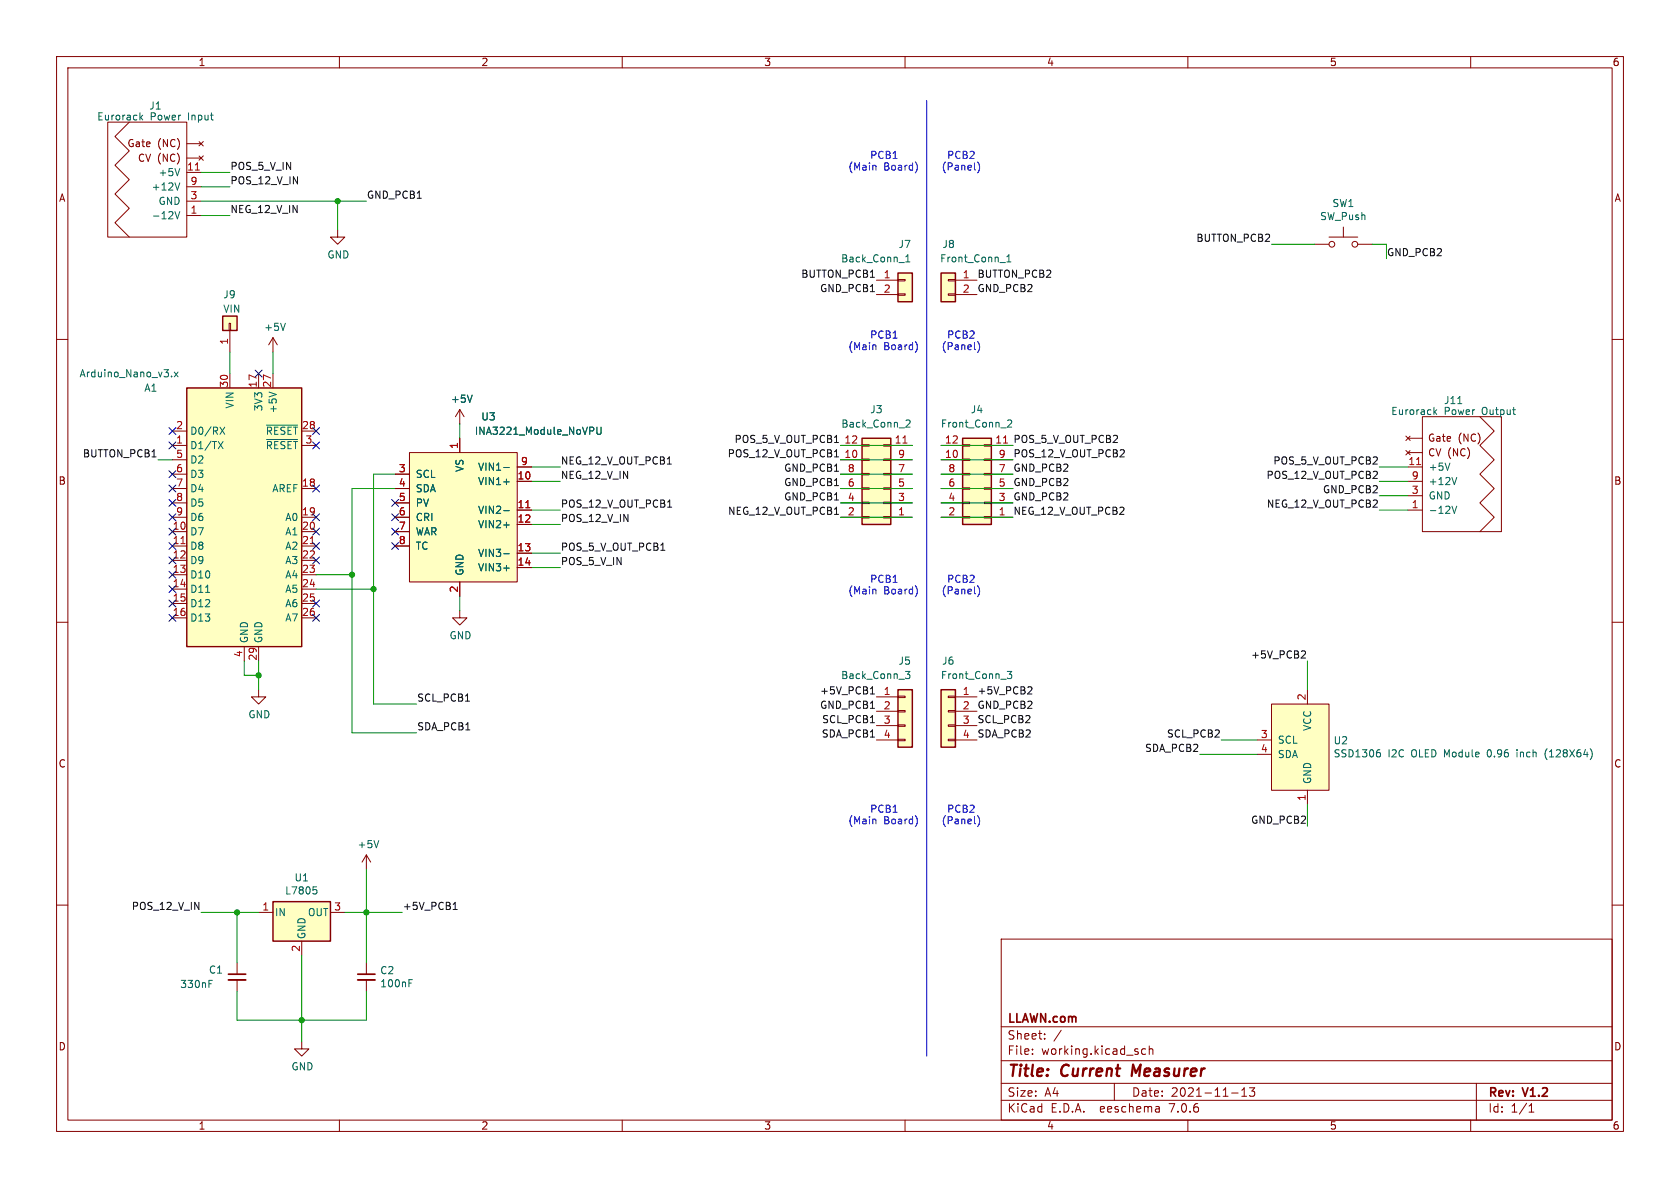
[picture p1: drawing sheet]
<svg xmlns="http://www.w3.org/2000/svg" width="297mm" height="210mm" viewBox="0 0 297 210" stroke-linecap="round" stroke-linejoin="round" font-family="sans-serif">
<g fill="none" stroke="#840000" stroke-width=".18">
<path d="M10 10h277v190h-277zM12 12h273v186h-273zM60 10v2M110 10v2M160 10v2M210 10v2M260 10v2M19 21.6h14v20.3h-14zM22.9 21.6l-2.6 2.5 2.6 2.6-2.6 2.5 2.6 2.6-2.6 2.5 2.6 2.5-2.6 2.6 2.6 2.5M33 25.4h2.6M33 27.9h2.6M33 38.1h2.6"/>
<path d="M33 30.5h2.6M33 35.6h2.6M33 33h2.6M35.2 25l.7 .8M35.2 27.6l.7 .7M35.9 25l-.7 .8M35.9 27.6l-.7 .7M10 60h2M40.5 57.2h.3v1.2h-.3zM40.6 58.4v3.8M48.3 59.7v2.5M48.3 59.7l-.8 1.3"/>
<path d="M48.3 59.7l.7 1.3M59.7 40.6v1.3h1.3l-1.3 1.3-1.3-1.3h1.3M154.9 49.5h3.8M154.9 52.1h3.8M158.7 51.9h1.3v.3h-1.3zM158.7 49.4h1.3v.3h-1.3zM167.6 51.9h1.3v.3h-1.3zM167.6 49.4h1.3v.3h-1.3zM168.9 49.5h3.8M168.9 52.1h3.8M232.4 43.2h2.5M234.9 41.9h5.1"/>
<path d="M237.5 40.1v1.8M240 43.2h2.6M285 60h2M30.5 78.7h2.5M30.5 76.2h2.5M40.6 66v2.6M45.7 66v2.6M48.3 66v2.6M53.3 78.7h2.6M53.3 76.2h2.6M81.3 72.4v2.5M81.3 77.5v2.5"/>
<path d="M81.3 72.4l-.8 1.3M81.3 72.4l.7 1.3M148.6 78.7h3.8M152.4 78.6h1.3v.3h-1.3zM156.2 78.6h1.3v.3h-1.3zM157.5 78.7h3.8M166.4 78.7h3.8M170.2 78.6h1.2v.3h-1.2zM174 78.6h1.3v.3h-1.3zM175.3 78.7h3.8M248.5 77.1l.8 .8M248.5 79.6l.8 .8"/>
<path d="M248.9 77.5h2.6M249.3 77.1l-.8 .8M249.3 79.7l-.8 .7M251.5 73.7h13.9v20.3h-13.9zM261.6 73.7l2.6 2.5-2.6 2.5 2.6 2.6-2.6 2.5 2.6 2.6-2.6 2.5 2.6 2.5-2.6 2.6M30.5 94h2.5M30.5 96.5h2.5M30.5 99.1h2.5M30.5 86.4h2.5M30.5 91.4h2.5M30.5 81.3h2.5M30.5 83.8h2.5"/>
<path d="M30.5 88.9h2.5M53.3 94h2.6M53.3 96.5h2.6M53.3 99.1h2.6M53.3 86.4h2.6M53.3 91.4h2.6M69.8 94h2.6M69.8 96.5h2.6M69.8 86.4h2.6M69.8 91.4h2.6M69.8 83.8h2.6M69.8 88.9h2.6"/>
<path d="M72.4 80h19v22.9h-19zM91.4 85.1h2.6M91.4 90.2h2.6M91.4 92.7h2.6M91.4 97.8h2.6M91.4 82.6h2.6M148.6 86.4h3.8M148.6 91.4h3.8M148.6 81.3h3.8M148.6 83.8h3.8M148.6 88.9h3.8M152.4 81.2h1.3v.2h-1.3z"/>
<path d="M152.4 83.7h1.3v.2h-1.3zM152.4 86.2h1.3v.3h-1.3zM152.4 88.8h1.3v.2h-1.3zM152.4 91.3h1.3v.3h-1.3zM156.2 81.2h1.3v.2h-1.3zM156.2 83.7h1.3v.2h-1.3zM156.2 86.2h1.3v.3h-1.3zM156.2 88.8h1.3v.2h-1.3zM156.2 91.3h1.3v.3h-1.3zM157.5 86.4h3.8M157.5 91.4h3.8M157.5 81.3h3.8"/>
<path d="M157.5 83.8h3.8M157.5 88.9h3.8M166.4 86.4h3.8M166.4 91.4h3.8M166.4 81.3h3.8M166.4 83.8h3.8M166.4 88.9h3.8M170.2 81.2h1.2v.2h-1.2zM170.2 83.7h1.2v.2h-1.2zM170.2 86.2h1.2v.3h-1.2zM170.2 88.8h1.2v.2h-1.2zM170.2 91.3h1.2v.3h-1.2z"/>
<path d="M174 81.2h1.3v.2h-1.3zM174 83.7h1.3v.2h-1.3zM174 86.2h1.3v.3h-1.3zM174 88.8h1.3v.2h-1.3zM174 91.3h1.3v.3h-1.3zM175.3 86.4h3.8M175.3 91.4h3.8M175.3 81.3h3.8M175.3 83.8h3.8M175.3 88.9h3.8M248.9 85.1h2.6M248.9 90.2h2.6"/>
<path d="M248.9 82.6h2.6M248.9 80h2.6M248.9 87.6h2.6M10 110h2M30.5 101.6h2.5M30.5 104.1h2.5M30.5 106.7h2.5M30.5 109.2h2.5M43.2 114.3v2.5M45.7 114.3v2.5M53.3 101.6h2.6M53.3 104.1h2.6"/>
<path d="M53.3 106.7h2.6M53.3 109.2h2.6M81.3 108v1.2h1.2l-1.2 1.3-1.3-1.3h1.3M81.3 102.9v2.5M91.4 100.3h2.6M285 110h2M45.7 121.9v1.3h1.3l-1.3 1.3-1.3-1.3h1.3M154.9 123.2h3.8M154.9 125.7h3.8M154.9 128.3h3.8M154.9 130.8h3.8M158.7 130.7h1.3v.2h-1.3z"/>
<path d="M158.7 128.1h1.3v.3h-1.3zM158.7 125.6h1.3v.3h-1.3zM158.7 123.1h1.3v.2h-1.3zM167.6 130.7h1.3v.2h-1.3zM167.6 128.1h1.3v.3h-1.3zM167.6 125.6h1.3v.3h-1.3zM167.6 123.1h1.3v.2h-1.3zM168.9 123.2h3.8M168.9 125.7h3.8M168.9 128.3h3.8M168.9 130.8h3.8M222.2 130.8h2.6"/>
<path d="M222.2 133.4h2.6M224.8 124.5h10.1v15.2h-10.1zM231.1 121.9v2.6M231.1 139.7v2.5M10 160h2M64.8 151.1v2.6M64.8 151.1l-.8 1.3M64.8 151.1l.7 1.3M285 160h2M41.9 170.2v2M41.9 173.2v2.1M45.7 161.3h2.6"/>
<path d="M53.3 166.4v2.5M58.4 161.3h2.6M64.8 170.2v2M64.8 173.2v2.1M177 166h108v32h-108zM53.3 184.2v1.2h1.3l-1.3 1.3-1.2-1.3h1.2M60 198v2M110 198v2M160 198v2M177 194.5h108M177 191.5h108M177 187.5h108"/>
<path d="M177 181.5h108M182.5 186.3v.1M182.5 185.5v.1M184.7 183.6v.1M184.7 182.8v.1M187.6 182.1l-1.3 2M197 191.5v3M202.5 185.5l-.4-.1-.3 .3v.4l.2 .2h.5M203.2 185.5l.2-.1 .3 .1 .1 .9M203.2 184.9v1.5M204.9 195.7l.1 .9M205 196.5l-.2 .1"/>
<path d="M205 196h-.2M210 198v2M217.7 193.2h1.2M219.5 193.8h.9M219.5 192.7l.5-.4v1.5M220.9 192.3h.9l-.5 .6 .4 .1v.7l-.2 .1h-.4l-.2-.1M260 198v2M261 191.5v6.5M270.3 196.6h.9M270.3 195.5l.4-.4v1.5"/>
<circle cx="235.5" cy="43.2" r=".51"/>
<circle cx="239.5" cy="43.2" r=".51"/>
</g>
<path d="M200.3 188.2l-.2 2" fill="none" stroke="#840000" stroke-width=".4"/>
<g fill="none" stroke="#006464" stroke-width=".18">
<path d="M24.9 20.7l.3 .5M25.2 20.4l-.5 .4M30.9 37.4l.5 1.3 .4-1.3M31.8 29.8l-.4 1.3M31.8 32.3l-.4 1.3M50.5 57.1l-.5 1.3M160.1 46.3h.8M160.1 45.4l.4-.4v1.3M176.8 46.4h.9M178 46.3h.7M178 45.4l.4-.4v1.3M30.3 66.5v.1"/>
<path d="M30.8 65.8l.7 .8M31.5 65.8l-.7 .8M38.6 78l.8 1.3M38.9 75.5l.8 1.3M39.4 78l-.8 1.3M39.7 75.5l-.8 1.3M47.1 75.2h5.5M47.1 77.7h5.5M47.6 69.3l1.2 .4M83.5 69.8l-.4 1.3M104.9 75.6l.1 .2-.1 .3M105.5 75.5v1l.3 .3 .3-.1 .2-.2v-1"/>
<path d="M160.2 74.3l.5-.1 .2 .4-.8 .9h.8M178.1 74.4l.5-.2 .3 .4-.8 .9h.8M253.6 72.8l.4 .5M254 72.4l-.5 .5M257.7 71.4h.7M89.1 85.2h.9M89.1 90.3h.9M89.1 92.8h.9M89.1 97.9h.9M89.1 82.6h.9M256.3 81.9l-.4 1.2M256.7 89.5l.4 1.2 .4-1.2"/>
<path d="M257.5 84.4l-.4 1.3M36.3 104.7h.8M89.1 100.4h.9M160.1 118.7h.8l-.5 .5 .4 .1 .1 .4-.3 .3h-.3M178.1 118.7h.8l-.5 .5 .4 .1v.5l-.2 .2-.5-.2M243.6 133l.3 .1 .2 .2-.1 .4-.4 .1M243.7 132.5h.2M268.2 132.5v.2M268.2 133v.8M273.5 132.4a1.46 1.46 0 0 0 0 1.9M55.4 156.8h.6M55.5 157.2h.3l.2 .3-.1 .5h-.4"/>
<path d="M67 148.6l-.5 1.3M36.9 173.9h.5M36.9 173.3h.6M72.3 173.8h.4M72.3 173.2h.6"/>
</g>
<path d="M34.5 30.1h.8M159.6 78.3h.8M177.4 78.3h.7M32 96.1h.7M54.9 96.1h.7M93 89.8h.7M250.4 82.1h.8" fill="none" stroke="#a90000" stroke-width=".18"/>
<g fill="#ffffc2" stroke="#ffffc2" stroke-width=".18">
<path d="M33 68.6h20.3v45.7h-20.3z"/>
<path d="M170.2 77.5h5.1v15.2h-5.1z"/>
<path d="M39.4 55.9h2.5v2.5h-2.5z"/>
<path d="M158.7 121.9h2.6v10.2h-2.6z"/>
<path d="M166.4 121.9h2.5v10.2h-2.5z"/>
<path d="M224.8 124.5h10.1v15.2h-10.1z"/>
<path d="M72.4 80h19v22.9h-19z"/>
<path d="M48.3 159.4h10.1v7h-10.1z"/>
<path d="M158.7 48.3h2.6v5h-2.6z"/>
<path d="M166.4 48.3h2.5v5h-2.5z"/>
<path d="M152.4 77.5h5.1v15.2h-5.1z"/>
</g>
<path d="M39.4 55.9h2.5v2.5h-2.5zM158.7 48.3h2.6v5h-2.6zM166.4 48.3h2.5v5h-2.5zM33 68.6h20.3v45.7h-20.3zM152.4 77.5h5.1v15.2h-5.1zM170.2 77.5h5.1v15.2h-5.1zM158.7 121.9h2.6v10.2h-2.6zM166.4 121.9h2.5v10.2h-2.5zM48.3 159.4h10.1v7h-10.1z" fill="none" stroke="#840000" stroke-width=".25"/>
<path d="M40.4 173.2h3M63.2 173.2h3.1" fill="none" stroke="#840000" stroke-width=".33"/>
<path d="M40.4 172.2h3M63.2 172.2h3.1" fill="none" stroke="#840000" stroke-width=".3"/>
<g fill="none" stroke="#0f0f0f" stroke-width=".18">
<path d="M147.5 78.2h.7M116.8 97.3h.7M118 82h.7M118 89.7h.8M147.5 90.9h.7M147.5 80.8h.7M230.3 115.1h.4l.1 .3-.8 .9h.8M82.3 123.9h.7M153.9 122.7h.7M153.9 127.8h.7M153.9 121.8l.3-.4v1.3M181.9 121.4l.4 .1 .1 .3-.8 .9h.8"/>
<path d="M80.1 159.9l.4-.4v1.3M80.1 160.8h.7"/>
</g>
<g fill="none" stroke="#0000c2" stroke-width=".18">
<path d="M163.8 17.8v168.9M154.7 29.2l.2 .2v.7M162 28.9l.2 .6-.2 .8M172.8 28.6a1.46 1.46 0 0 1 0 2M154.7 61l.2 .2v.6M162 60.6l.2 .6-.2 .9M172.8 60.4a1.46 1.46 0 0 1 0 1.9M154.7 104.1l.2 .2v.7M162 103.8l.2 .6-.2 .8M172.8 103.5a1.46 1.46 0 0 1 0 2M154.7 144.8l.2 .2v.6M162 144.4l.2 .6-.2 .9"/>
<path d="M172.8 144.2a1.46 1.46 0 0 1 0 1.9"/>
</g>
<g fill="none" stroke="#009600" stroke-width=".18">
<path d="M35.6 35.6h29.2M35.6 33h5M35.6 38.1h5M35.6 30.5h5M59.7 35.6v5M224.8 43.2h7.6M242.6 43.2h2.5v2.5M40.6 62.2v3.8M48.3 62.2v3.8M81.3 74.9v2.6M148.6 78.7h12.7M166.4 78.7h12.7"/>
<path d="M27.9 81.3h2.6M69.8 86.4h-7.6v43.1h11.5M69.8 83.8h-3.8v40.7h7.7M94 90.2h5.1M94 92.7h5.1M94 82.6h5.1M94 97.8h5.1M94 85.1h5.1M148.6 83.8h12.7M148.6 86.4h12.7M148.6 81.3h12.7M148.6 91.4h12.7"/>
<path d="M148.6 88.9h12.7M166.4 83.8h12.7M166.4 86.4h12.7M166.4 81.3h12.7M166.4 91.4h12.7M166.4 88.9h12.7M243.8 87.6h5.1M243.8 90.2h5.1M243.8 82.6h5.1M243.8 85.1h5.1M43.2 116.8v2.6h2.5M45.7 116.8v5.1"/>
<path d="M55.9 104.1h10.1M55.9 101.6h6.3M81.3 105.4v2.6M94 100.3h5.1M231.1 116.8v5.1M212.1 133.4h10.1M215.9 130.8h6.3M64.8 153.7v16.5M231.1 142.2v3.9M35.6 161.3h10.1M41.9 175.3v5h22.9v-5M41.9 161.3v8.9"/>
<path d="M53.3 168.9v15.3M61 161.3h10.1"/>
</g>
<g fill="none" stroke="#000084" stroke-width=".18">
<path d="M29.9 78.1l1.2 1.2M29.9 75.6l1.2 1.2M31.1 78.1l-1.2 1.2M31.1 75.6l-1.2 1.2M45.1 65.4l1.2 1.2M46.3 65.4l-1.2 1.2M55.3 75.6l1.2 1.2M55.3 78.1l1.2 1.2M56.5 75.6l-1.2 1.2M56.5 78.1l-1.2 1.2M29.9 88.3l1.2 1.2M29.9 90.8l1.2 1.2"/>
<path d="M29.9 93.4l1.2 1.2M29.9 98.5l1.2 1.2M29.9 95.9l1.2 1.2M29.9 85.8l1.2 1.2M29.9 83.2l1.2 1.2M31.1 88.3l-1.2 1.2M31.1 90.8l-1.2 1.2M31.1 93.4l-1.2 1.2M31.1 98.5l-1.2 1.2M31.1 95.9l-1.2 1.2M31.1 85.8l-1.2 1.2M31.1 83.2l-1.2 1.2"/>
<path d="M55.3 98.5l1.2 1.2M55.3 93.4l1.2 1.2M55.3 85.8l1.2 1.2M55.3 90.8l1.2 1.2M55.3 95.9l1.2 1.2M56.5 98.5l-1.2 1.2M56.5 93.4l-1.2 1.2M56.5 85.8l-1.2 1.2M56.5 90.8l-1.2 1.2M56.5 95.9l-1.2 1.2M69.2 95.9l1.3 1.2M69.2 93.4l1.3 1.2"/>
<path d="M69.2 90.8l1.3 1.2M69.2 88.3l1.3 1.2M70.5 95.9l-1.3 1.2M70.5 93.4l-1.3 1.2M70.5 90.8l-1.3 1.2M70.5 88.3l-1.3 1.2M29.9 106.1l1.2 1.2M29.9 101l1.2 1.2M29.9 108.6l1.2 1.2M29.9 103.5l1.2 1.2M31.1 106.1l-1.2 1.2M31.1 101l-1.2 1.2"/>
<path d="M31.1 103.5l-1.2 1.2M31.1 108.6l-1.2 1.2M55.3 106.1l1.2 1.2M55.3 108.6l1.2 1.2M56.5 106.1l-1.2 1.2M56.5 108.6l-1.2 1.2"/>
</g>
<g fill="#009600" stroke="#009600" stroke-width=".18">
<circle cx="59.7" cy="35.6" r=".46"/>
<circle cx="64.8" cy="161.3" r=".46"/>
<circle cx="41.9" cy="161.3" r=".46"/>
<circle cx="53.3" cy="180.3" r=".46"/>
<circle cx="45.7" cy="119.4" r=".46"/>
<circle cx="62.2" cy="101.6" r=".46"/>
<circle cx="66" cy="104.1" r=".46"/>
</g>
<g font-size="2.8" fill="#840000">
<text x="178" y="190.9">Title:</text>
<text x="187.7" y="190.9">Current</text>
<text x="200.9" y="190.9">Measurer</text>
</g>
<g font-size="2.1" fill="#840000">
<text x="178" y="184">Sheet:</text>
<text x="178" y="181.2">LLAWN.com</text>
<text x="178" y="186.7">File:</text>
<text x="184.1" y="186.7">working.kicad_sch</text>
<text x="178" y="196.9">KiCad</text>
<text x="178" y="194.1">Size:</text>
<text x="184.7" y="194.1">A4</text>
<text x="185.7" y="196.9">E.D.A.</text>
<text x="194.6" y="196.9">eeschema</text>
<text x="200" y="194.1">Date:</text>
<text x="207" y="196.9">7.0.6</text>
<text x="207" y="194.1">2021-11-13</text>
<text x="263" y="194.3">Rev:</text>
<text x="263" y="196.9">Id:</text>
<text x="267.1" y="196.9">1/1</text>
<text x="269.4" y="194.3">V1.2</text>
</g>
<g font-size="1.8" fill="#840000">
<text x="35" y="11.9">1</text>
<text x="85" y="11.9">2</text>
<text x="135" y="11.9">3</text>
<text x="185" y="11.9">4</text>
<text x="235" y="11.9">5</text>
<text x="285" y="11.9">6</text>
<text x="22.4" y="26.2">Gate</text>
<text x="24.3" y="28.8">CV (NC)</text>
<text x="27.8" y="26.2">(NC)</text>
<text x="10.3" y="35.9">A</text>
<text x="285.3" y="35.9">A</text>
<text x="252.3" y="78.3">Gate</text>
<text x="252.4" y="80.9">CV (NC)</text>
<text x="257.8" y="78.3">(NC)</text>
<text x="10.3" y="85.9">B</text>
<text x="285.3" y="85.9">B</text>
<text x="10.3" y="135.9">C</text>
<text x="285.3" y="135.9">C</text>
<text x="10.3" y="185.9">D</text>
<text x="285.3" y="185.9">D</text>
<text x="35" y="199.9">1</text>
<text x="85" y="199.9">2</text>
<text x="135" y="199.9">3</text>
<text x="185" y="199.9">4</text>
<text x="235" y="199.9">5</text>
<text x="285" y="199.9">6</text>
</g>
<g font-size="1.8" fill="#006464">
<text x="17.1" y="21.5">Eurorack</text>
<text x="26.3" y="19.6">J1</text>
<text x="26.5" y="21.5">Power</text>
<text x="33.3" y="21.5">Input</text>
<text x="26.7" y="33.9">+12V</text>
<text x="27.9" y="31.3">+5V</text>
<text x="26.7" y="39">-12V</text>
<text x="27.9" y="36.4">GND</text>
<text x="233.3" y="39.1">SW_Push</text>
<text x="235.5" y="36.8">SW1</text>
<text x="57.8" y="45.9">GND</text>
<text x="148.6" y="46.6">Back_Conn_1</text>
<text x="158.8" y="44">J7</text>
<text x="166.1" y="46.6">Front_Conn_1</text>
<text x="166.5" y="44">J8</text>
<text x="39.4" y="52.9">J9</text>
<text x="39.4" y="55.5">VIN</text>
<text x="46.6" y="58.7">+5V</text>
<text x="14" y="66.9">Arduino_Nano_v3.x</text>
<text x="25.4" y="69.4">A1</text>
<text x="79.6" y="71.4">+5V</text>
<text x="255.2" y="71.6">J11</text>
<text x="33.5" y="77.1">D0/RX</text>
<text x="41.5" y="72.3" transform="rotate(-90 41.5 72.3)">VIN</text>
<text x="46.6" y="72.8" transform="rotate(-90 46.6 72.8)">3V3</text>
<text x="46.9" y="77.1">~{RESET}</text>
<text x="49.1" y="73.2" transform="rotate(-90 49.1 73.2)">+5V</text>
<text x="83.8" y="77.1">INA3221_Module_NoVPU</text>
<text x="85" y="74.5">U3</text>
<text x="148.6" y="75.8">Back_Conn_2</text>
<text x="153.7" y="73.3">J3</text>
<text x="166.2" y="75.8">Front_Conn_2</text>
<text x="171.5" y="73.3">J4</text>
<text x="245.8" y="73.6">Eurorack</text>
<text x="255.3" y="73.6">Power</text>
<text x="262.1" y="73.6">Output</text>
<text x="33.5" y="79.6">D1/TX</text>
<text x="33.5" y="82.1">D2</text>
<text x="46.9" y="79.6">~{RESET}</text>
<text x="82.1" y="83.5" transform="rotate(-90 82.1 83.5)">VS</text>
<text x="84.4" y="83.4">VIN1-</text>
<text x="252.5" y="83.4">+5V</text>
<text x="33.5" y="84.7">D3</text>
<text x="33.5" y="87.2">D4</text>
<text x="33.5" y="89.8">D5</text>
<text x="48" y="87.2">AREF</text>
<text x="73.4" y="84.7">SCL</text>
<text x="73.4" y="87.2">SDA</text>
<text x="73.4" y="89.8">PV</text>
<text x="84.4" y="86">VIN1+</text>
<text x="252.5" y="88.5">GND</text>
<text x="252.5" y="86">+12V</text>
<text x="33.5" y="94.8">D7</text>
<text x="33.5" y="92.3">D6</text>
<text x="50.3" y="92.3">A0</text>
<text x="50.3" y="94.8">A1</text>
<text x="73.4" y="92.3">CRI</text>
<text x="73.4" y="94.8">WAR</text>
<text x="84.4" y="91">VIN2-</text>
<text x="84.4" y="93.6">VIN2+</text>
<text x="252.5" y="91">-12V</text>
<text x="33.5" y="97.4">D8</text>
<text x="33.5" y="99.9">D9</text>
<text x="50.3" y="97.4">A2</text>
<text x="50.3" y="99.9">A3</text>
<text x="73.4" y="97.4">TC</text>
<text x="82.1" y="101.9" transform="rotate(-90 82.1 101.9)">GND</text>
<text x="84.4" y="98.7">VIN3-</text>
<text x="84.4" y="101.2">VIN3+</text>
<text x="33.5" y="102.5">D10</text>
<text x="33.5" y="105">D11</text>
<text x="33.5" y="107.5">D12</text>
<text x="50.3" y="102.5">A4</text>
<text x="50.3" y="105">A5</text>
<text x="50.3" y="107.5">A6</text>
<text x="33.5" y="110.1">D13</text>
<text x="44" y="113.8" transform="rotate(-90 44 113.8)">GND</text>
<text x="46.6" y="113.8" transform="rotate(-90 46.6 113.8)">GND</text>
<text x="50.3" y="110.1">A7</text>
<text x="79.4" y="113.2">GND</text>
<text x="158.8" y="117.7">J5</text>
<text x="166.4" y="117.7">J6</text>
<text x="148.6" y="120.2">Back_Conn_3</text>
<text x="166.2" y="120.2">Front_Conn_3</text>
<text x="43.8" y="127.2">GND</text>
<text x="225.8" y="131.7">SCL</text>
<text x="232" y="129.3" transform="rotate(-90 232 129.3)">VCC</text>
<text x="235.7" y="131.8">U2</text>
<text x="225.8" y="134.2">SDA</text>
<text x="235.7" y="134.1">SSD1306</text>
<text x="245.4" y="134.1">I2C</text>
<text x="249.6" y="134.1">OLED Module</text>
<text x="263.4" y="134.1">0.96</text>
<text x="268.8" y="134.1">inch</text>
<text x="274" y="134.1">(128X64)</text>
<text x="232" y="138.7" transform="rotate(-90 232 138.7)">GND</text>
<text x="63.1" y="150.1">+5V</text>
<text x="50.3" y="158.3">L7805</text>
<text x="52" y="156">U1</text>
<text x="48.5" y="162.2">IN</text>
<text x="54.2" y="166.1" transform="rotate(-90 54.2 166.1)">GND</text>
<text x="54.3" y="162.2">OUT</text>
<text x="36.8" y="172.3">C1</text>
<text x="67.1" y="172.4">C2</text>
<text x="31.8" y="174.9">330nF</text>
<text x="67.1" y="174.7">100nF</text>
<text x="51.4" y="189.4">GND</text>
</g>
<g font-size="1.8" fill="#0000c2">
<text x="154.5" y="28.2">PCB1</text>
<text x="167.5" y="28.2">PCB2</text>
<text x="149.9" y="30.2">(Main</text>
<text x="156.2" y="30.2">Board)</text>
<text x="166.4" y="30.2">(Panel)</text>
<text x="154.5" y="59.9">PCB1</text>
<text x="167.5" y="59.9">PCB2</text>
<text x="149.9" y="62">(Main</text>
<text x="156.2" y="62">Board)</text>
<text x="166.4" y="62">(Panel)</text>
<text x="149.9" y="105.2">(Main</text>
<text x="154.5" y="103.1">PCB1</text>
<text x="156.2" y="105.2">Board)</text>
<text x="166.4" y="105.2">(Panel)</text>
<text x="167.5" y="103.1">PCB2</text>
<text x="154.5" y="143.8">PCB1</text>
<text x="167.5" y="143.8">PCB2</text>
<text x="149.9" y="145.8">(Main</text>
<text x="156.2" y="145.8">Board)</text>
<text x="166.4" y="145.8">(Panel)</text>
</g>
<g font-size="1.8" fill="#a90000">
<text x="33" y="30.2">11</text>
<text x="33.6" y="35.3">3</text>
<text x="33.6" y="32.8">9</text>
<text x="33.6" y="37.8">1</text>
<text x="156.1" y="49.3">1</text>
<text x="156.1" y="51.8">2</text>
<text x="170.1" y="49.3">1</text>
<text x="170.1" y="51.8">2</text>
<text x="40.4" y="61" transform="rotate(-90 40.4 61)">1</text>
<text x="40.4" y="68.6" transform="rotate(-90 40.4 68.6)">30</text>
<text x="45.5" y="68.6" transform="rotate(-90 45.5 68.6)">17</text>
<text x="48" y="68.6" transform="rotate(-90 48 68.6)">27</text>
<text x="31" y="75.9">2</text>
<text x="53.3" y="75.9">28</text>
<text x="31" y="78.5">1</text>
<text x="31" y="81">5</text>
<text x="31" y="83.6">6</text>
<text x="53.9" y="78.5">3</text>
<text x="70.4" y="83.6">3</text>
<text x="81" y="79.4" transform="rotate(-90 81 79.4)">1</text>
<text x="92" y="82.3">9</text>
<text x="149.2" y="81">10</text>
<text x="149.2" y="78.5">12</text>
<text x="149.8" y="83.6">8</text>
<text x="158.1" y="78.5">11</text>
<text x="158.7" y="83.6">7</text>
<text x="158.7" y="81">9</text>
<text x="167" y="81">10</text>
<text x="167" y="78.5">12</text>
<text x="167.6" y="83.6">8</text>
<text x="175.9" y="78.5">11</text>
<text x="176.5" y="83.6">7</text>
<text x="176.5" y="81">9</text>
<text x="248.9" y="82.3">11</text>
<text x="31" y="86.1">7</text>
<text x="31" y="88.6">8</text>
<text x="53.3" y="86.1">18</text>
<text x="70.4" y="86.1">4</text>
<text x="70.4" y="88.6">5</text>
<text x="91.4" y="84.8">10</text>
<text x="91.4" y="89.9">11</text>
<text x="149.8" y="88.6">4</text>
<text x="149.8" y="86.1">6</text>
<text x="158.7" y="88.6">3</text>
<text x="158.7" y="86.1">5</text>
<text x="167.6" y="88.6">4</text>
<text x="167.6" y="86.1">6</text>
<text x="176.5" y="88.6">3</text>
<text x="176.5" y="86.1">5</text>
<text x="249.5" y="89.9">1</text>
<text x="249.5" y="87.4">3</text>
<text x="249.5" y="84.8">9</text>
<text x="30.4" y="93.7">10</text>
<text x="31" y="91.2">9</text>
<text x="53.3" y="91.2">19</text>
<text x="53.3" y="93.7">20</text>
<text x="70.4" y="91.2">6</text>
<text x="70.4" y="93.7">7</text>
<text x="91.4" y="92.5">12</text>
<text x="149.8" y="91.2">2</text>
<text x="158.7" y="91.2">1</text>
<text x="167.6" y="91.2">2</text>
<text x="176.5" y="91.2">1</text>
<text x="30.4" y="96.3">11</text>
<text x="30.4" y="98.8">12</text>
<text x="30.4" y="101.3">13</text>
<text x="53.3" y="96.3">21</text>
<text x="53.3" y="98.8">22</text>
<text x="53.3" y="101.3">23</text>
<text x="70.4" y="96.3">8</text>
<text x="91.4" y="97.5">13</text>
<text x="91.4" y="100.1">14</text>
<text x="30.4" y="103.9">14</text>
<text x="30.4" y="106.4">15</text>
<text x="53.3" y="103.9">24</text>
<text x="53.3" y="106.4">25</text>
<text x="81" y="104.8" transform="rotate(-90 81 104.8)">2</text>
<text x="30.4" y="109">16</text>
<text x="53.3" y="109">26</text>
<text x="42.9" y="116.3" transform="rotate(-90 42.9 116.3)">4</text>
<text x="45.5" y="116.9" transform="rotate(-90 45.5 116.9)">29</text>
<text x="156.1" y="122.9">1</text>
<text x="156.1" y="125.5">2</text>
<text x="170.1" y="122.9">1</text>
<text x="170.1" y="125.5">2</text>
<text x="230.9" y="123.9" transform="rotate(-90 230.9 123.9)">2</text>
<text x="156.1" y="128">3</text>
<text x="156.1" y="130.6">4</text>
<text x="170.1" y="128">3</text>
<text x="170.1" y="130.6">4</text>
<text x="222.8" y="130.6">3</text>
<text x="222.8" y="133.1">4</text>
<text x="230.9" y="141.7" transform="rotate(-90 230.9 141.7)">1</text>
<text x="46.3" y="161">1</text>
<text x="59" y="161">3</text>
<text x="53.1" y="168.3" transform="rotate(-90 53.1 168.3)">2</text>
</g>
<g font-size="1.8" fill="#0f0f0f">
<text x="40.6" y="30.1">POS_5_V_IN</text>
<text x="40.6" y="32.7">POS_12_V_IN</text>
<text x="64.8" y="35.2">GND_PCB1</text>
<text x="40.6" y="37.8">NEG_12_V_IN</text>
<text x="211.4" y="42.8">BUTTON_PCB2</text>
<text x="245.1" y="45.4">GND_PCB2</text>
<text x="141.6" y="49.2">BUTTON_PCB1</text>
<text x="144.9" y="51.7">GND_PCB1</text>
<text x="172.7" y="51.7">GND_PCB2</text>
<text x="172.7" y="49.2">BUTTON_PCB2</text>
<text x="14.6" y="80.9">BUTTON_PCB1</text>
<text x="99.1" y="82.2">NEG_12_V_OUT_PCB1</text>
<text x="128.6" y="80.9">POS_12_V_OUT_PCB1</text>
<text x="129.8" y="78.4">POS_5_V_OUT_PCB1</text>
<text x="138.5" y="83.5">GND_PCB1</text>
<text x="179.1" y="80.9">POS_12_V_OUT_PCB2</text>
<text x="179.1" y="78.4">POS_5_V_OUT_PCB2</text>
<text x="179.1" y="83.5">GND_PCB2</text>
<text x="225" y="82.2">POS_5_V_OUT_PCB2</text>
<text x="99.1" y="84.7">NEG_12_V_IN</text>
<text x="99.1" y="89.8">POS_12_V_OUT_PCB1</text>
<text x="138.5" y="86">GND_PCB1</text>
<text x="138.5" y="88.6">GND_PCB1</text>
<text x="179.1" y="88.6">GND_PCB2</text>
<text x="179.1" y="86">GND_PCB2</text>
<text x="223.8" y="84.7">POS_12_V_OUT_PCB2</text>
<text x="223.9" y="89.8">NEG_12_V_OUT_PCB2</text>
<text x="233.8" y="87.3">GND_PCB2</text>
<text x="99.1" y="92.4">POS_12_V_IN</text>
<text x="128.6" y="91.1">NEG_12_V_OUT_PCB1</text>
<text x="179.1" y="91.1">NEG_12_V_OUT_PCB2</text>
<text x="99.1" y="100">POS_5_V_IN</text>
<text x="99.1" y="97.4">POS_5_V_OUT_PCB1</text>
<text x="221.1" y="116.5">+5V_PCB2</text>
<text x="73.7" y="124.1">SCL_PCB1</text>
<text x="144.9" y="125.4">GND_PCB1</text>
<text x="144.9" y="122.8">+5V_PCB1</text>
<text x="172.7" y="122.8">+5V_PCB2</text>
<text x="172.7" y="125.4">GND_PCB2</text>
<text x="73.7" y="129.2">SDA_PCB1</text>
<text x="145.2" y="130.5">SDA_PCB1</text>
<text x="145.2" y="127.9">SCL_PCB1</text>
<text x="172.7" y="127.9">SCL_PCB2</text>
<text x="172.7" y="130.5">SDA_PCB2</text>
<text x="206.2" y="130.5">SCL_PCB2</text>
<text x="202.3" y="133">SDA_PCB2</text>
<text x="221.1" y="145.7">GND_PCB2</text>
<text x="23.2" y="160.9">POS_12_V_IN</text>
<text x="71.1" y="160.9">+5V_PCB1</text>
</g>
</svg>
